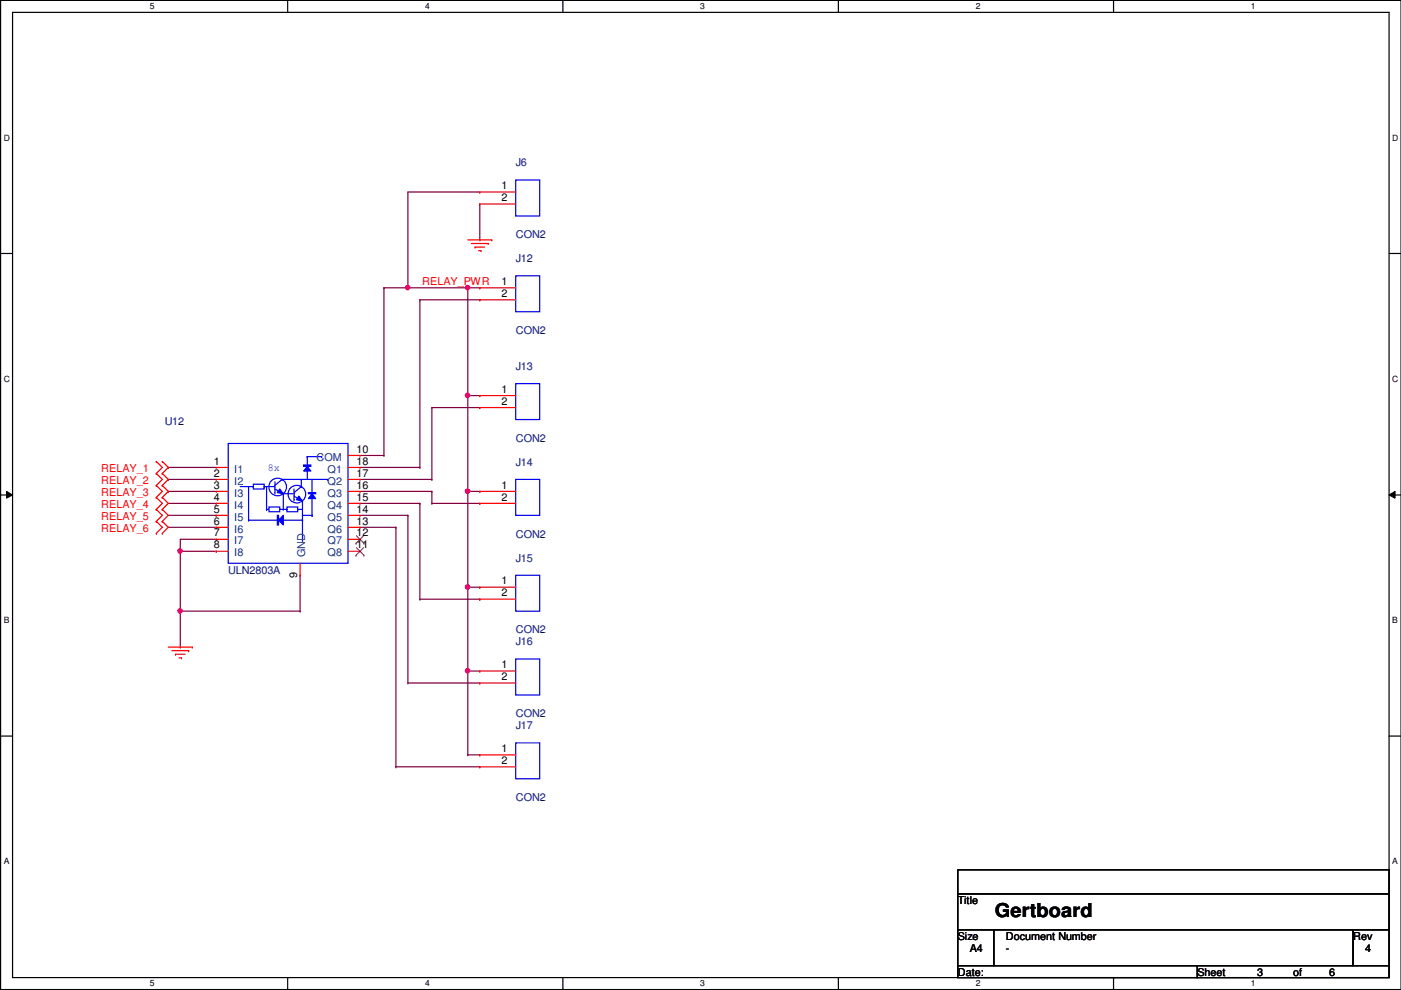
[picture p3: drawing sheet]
<svg xmlns="http://www.w3.org/2000/svg" width="297mm" height="210mm" viewBox="0 0 297 210" stroke-linecap="round" stroke-linejoin="round" font-family="sans-serif">
<path d="M.1 .1h296.9v209.8h-296.9zM2.7 2.6h291.8v204.7h-291.8z" fill="none" stroke="#000" stroke-width=".25"/>
<g fill="#fff">
<path d="M31.8 .3h1v2.1h-1z"/>
<path d="M31.8 207.6h1v2h-1z"/>
</g>
<path d="M61 .1v2.5M61 207.3v2.6" fill="none" stroke="#000" stroke-width=".25"/>
<g fill="#fff">
<path d="M90.1 .3h1v2.1h-1z"/>
<path d="M90.1 207.6h1v2h-1z"/>
</g>
<path d="M119.3 .1v2.5M119.3 207.3v2.6" fill="none" stroke="#000" stroke-width=".25"/>
<g fill="#fff">
<path d="M148.5 .3h1v2.1h-1z"/>
<path d="M148.5 207.6h1v2h-1z"/>
</g>
<path d="M177.8 .1v2.5M177.8 207.3v2.6" fill="none" stroke="#000" stroke-width=".25"/>
<g fill="#fff">
<path d="M206.9 .3h1v2.1h-1z"/>
<path d="M206.9 207.6h1v2h-1z"/>
</g>
<path d="M236.1 .1v2.5M236.1 207.3v2.6" fill="none" stroke="#000" stroke-width=".25"/>
<g fill="#fff">
<path d="M265.2 .3h1v2.1h-1z"/>
<path d="M265.2 207.6h1v2h-1z"/>
<path d="M.8 28.2h1.3v2h-1.3z"/>
<path d="M295.2 28.2h1.3v2h-1.3z"/>
<path d="M.8 79.3h1.3v2.1h-1.3z"/>
<path d="M295.2 79.3h1.3v2.1h-1.3z"/>
</g>
<path d="M.1 53.8h2.6M294.5 53.8h2.5" fill="none" stroke="#000" stroke-width=".25"/>
<g fill="#fff">
<path d="M.8 130.6h1.2v2h-1.2z"/>
<path d="M295.2 130.6h1.2v2h-1.2z"/>
</g>
<path d="M.1 105h2.6M294.5 105h2.5" fill="none" stroke="#000" stroke-width=".25"/>
<path d="M1.4 104.2l1.3 .8-1.3 .7zM294.5 105l1.3-.8v1.5z" fill="#000"/>
<path d="M1.4 104.2l1.3 .8-1.3 .7zM294.5 105l1.3-.8v1.5z" fill="none" stroke="#000" stroke-width=".21"/>
<g fill="#fff">
<path d="M.8 181.7h1.1v2h-1.1z"/>
<path d="M295.2 181.7h1.1v2h-1.1z"/>
</g>
<path d="M.1 156.1h2.6M294.5 156.1h2.5" fill="none" stroke="#000" stroke-width=".25"/>
<path d="M81.4 61h5.1M86.5 61h.1" fill="none" stroke="#800040" stroke-width=".25"/>
<circle cx="86.4" cy="61" r=".48" fill="#f0f"/>
<circle cx="86.4" cy="61" r=".48" fill="none" stroke="#f0f" stroke-width=".25"/>
<path d="M35.7 99.1h.1M35.7 99.1h10.1M35.7 104.2h.1M35.7 101.7h.1M35.7 109.3h10.1M35.7 106.8h10.1M35.7 104.2h10.1M35.7 101.7h10.1M38.2 116.9v12.7M45.8 109.3h.1M45.8 106.8h.1M38.2 129.6h.1" fill="none" stroke="#800040" stroke-width=".25"/>
<circle cx="38.2" cy="129.6" r=".48" fill="#f0f"/>
<circle cx="38.2" cy="129.6" r=".48" fill="none" stroke="#f0f" stroke-width=".25"/>
<path d="M99.2 61v22.9M99.2 83.9h.1" fill="none" stroke="#800040" stroke-width=".25"/>
<circle cx="99.1" cy="61" r=".48" fill="#f0f"/>
<circle cx="99.1" cy="61" r=".48" fill="none" stroke="#f0f" stroke-width=".25"/>
<circle cx="99.1" cy="83.9" r=".48" fill="#f0f"/>
<circle cx="99.1" cy="83.9" r=".48" fill="none" stroke="#f0f" stroke-width=".25"/>
<path d="M99.2 61h2.5M101.7 61h.1M101.7 83.9h.1M101.7 83.9h-2.5v40.6M99.2 104.2h.1M99.2 104.2h2.5M101.7 104.2h.1M99.2 124.5h.1" fill="none" stroke="#800040" stroke-width=".25"/>
<circle cx="99.1" cy="104.2" r=".48" fill="#f0f"/>
<circle cx="99.1" cy="104.2" r=".48" fill="none" stroke="#f0f" stroke-width=".25"/>
<circle cx="99.1" cy="124.5" r=".48" fill="#f0f"/>
<circle cx="99.1" cy="124.5" r=".48" fill="none" stroke="#f0f" stroke-width=".25"/>
<path d="M101.7 124.5h.1M101.7 124.5h-2.5v35.6M99.2 142.3h.1M99.2 142.3h2.5M101.7 142.3h.1M99.2 160.1h.1" fill="none" stroke="#800040" stroke-width=".25"/>
<circle cx="99.1" cy="142.3" r=".48" fill="#f0f"/>
<circle cx="99.1" cy="142.3" r=".48" fill="none" stroke="#f0f" stroke-width=".25"/>
<g fill="none" stroke="#800040" stroke-width=".25">
<path d="M101.7 40.7h.1M101.7 40.7h-15.2v20.3M86.5 61h.1M86.5 61h12.7M89 63.6h.1M89 63.6v35.5M89 63.6h12.7M99.2 61h.1M101.7 63.6h.1M76.3 99.1h12.7M89 99.1h.1M91.6 86.4h.1"/>
<path d="M91.6 86.4v15.3M91.6 86.4h10.1M101.7 86.4h.1M38.2 116.9h7.6M45.8 116.9h.1M76.3 101.7h15.3M76.3 104.2h15.3M76.3 106.8h12.7M76.3 109.3h10.2M76.3 111.8h7.6M83.9 111.8h.1M83.9 111.8v50.8"/>
<path d="M86.5 109.3h.1M86.5 109.3v35.6M89 106.8h.1M89 106.8v20.3M91.6 101.7h.1M91.6 104.2h.1M91.6 106.8h.1M91.6 104.2v2.6M91.6 106.8h10.1M101.7 106.8h.1M89 127.1h.1M89 127.1h12.7"/>
<path d="M101.7 127.1h.1M86.5 144.9h.1M86.5 144.9h15.2M101.7 144.9h.1M83.9 162.6h.1M83.9 162.6h17.8M99.2 160.1h2.5M101.7 160.1h.1M101.7 162.6h.1"/>
</g>
<circle cx="38.2" cy="116.9" r=".48" fill="#f0f"/>
<circle cx="38.2" cy="116.9" r=".48" fill="none" stroke="#f0f" stroke-width=".25"/>
<g fill="none" stroke="#800040" stroke-width=".25">
<path d="M101.7 50.9h.1M101.7 43.3v7.6M81.4 61h.1M81.4 61v35.6M76.3 96.6h5.1M81.4 96.6h.1M35.7 111.8h10.1M38.2 116.9h.1M45.8 111.8h.1M45.8 114.4h.1M45.8 114.4h-7.6v2.5M38.2 137.2h.1"/>
<path d="M63.6 129.6h.1M63.6 122h.1M63.6 129.6h-25.4v7.6M63.6 122v7.6"/>
</g>
<g fill="none" stroke="#f00" stroke-width=".25">
<path d="M99.2 50.9h5.1M99.9 51.6h3.6M100.7 52.4h.1M100.7 52.4h2M101.5 53.2h.5M102 53.2h.1M103.5 51.6h.1M104.3 50.9h.1M33.1 97.9h.1M33.1 97.9l1.3 1.2-1.3 1.3M34.4 97.9h.1M34.4 97.9l1.3 1.2-1.3 1.3"/>
<path d="M33.1 113.1h.1M33.1 110.6h.1M33.1 108h.1M33.1 105.5h.1M33.1 103h.1M33.1 100.4h.1M33.1 110.6l1.3 1.2-1.3 1.3M33.1 105.5l1.3 1.3-1.3 1.2M33.1 100.4l1.3 1.3-1.3 1.3M33.1 108l1.3 1.3-1.3 1.3M33.1 103l1.3 1.2-1.3 1.3M34.4 110.6h.1"/>
<path d="M34.4 113.1h.1M34.4 105.5h.1M34.4 108h.1M34.4 100.4h.1M34.4 103h.1M34.4 110.6l1.3 1.2-1.3 1.3M34.4 105.5l1.3 1.3-1.3 1.2M34.4 100.4l1.3 1.3-1.3 1.3M34.4 108l1.3 1.3-1.3 1.3M34.4 103l1.3 1.2-1.3 1.3M35.7 137.2h5.1M36.4 138h3.6"/>
<path d="M37.2 138.8h.1M37.2 138.8h2M38 139.5h.5M38.5 139.5h.1M40 138h.1M40.8 137.2h.1"/>
</g>
<path d="M203.1 184.5h91.4v5.1h-91.4zM203.1 189.6h91.4v7.6h-91.4zM203.1 197.2h7.6v7.6h-7.6zM210.7 197.2h76.2v7.6h-76.2zM286.9 197.2h7.6v7.6h-7.6zM203.1 204.8h50.8v2.5h-50.8zM253.9 204.8h40.6v2.5h-40.6z" fill="none" stroke="#000" stroke-width=".25"/>
<g fill="none" stroke="#00f" stroke-width=".25">
<path d="M60.1 104.7h.1M60.1 104.7h2.3M62.4 106h.1M62.4 103.7v2.3M62.4 105.2l1.7 1.1M63.9 103.2h.1M63.9 103.2l-1.5 1.3M64.1 106.3h.1"/>
<circle cx="62.9" cy="104.8" r="1.88"/>
</g>
<path d="M63.4 105.2l.7 1.1-1.2-.3z" fill="#00f"/>
<g fill="none" stroke="#00f" stroke-width=".25">
<path d="M58.3 104.5h.1M58.3 102.2v2.3M58.3 103.7l1.8 1M59.8 101.7h.1M59.8 101.7l-1.5 1.3M60.1 104.7h.1M63.4 105.2l.7 1.1-1.2-.3z"/>
<circle cx="58.9" cy="103.3" r="1.88"/>
</g>
<path d="M59.3 103.7l.8 1-1.3-.2z" fill="#00f"/>
<g fill="none" stroke="#00f" stroke-width=".25">
<path d="M53.7 102.7h2.3v1h-2.3zM56 103.2h.1M56 103.2h2.3M56.5 108h.1M56.5 108h.5M56.5 103.2v4.8M57 107.5h2.3v1h-2.3zM59.3 103.7l.8 1-1.3-.2zM59.3 108h1.5M60.1 108h.1M60.1 104.7v3.3M60.8 107.5h2.3v1h-2.3z"/>
<path d="M60.8 108h.1M63.1 108h.1M63.1 108h1M64.1 114.6h.1M64.1 106.3v8.3"/>
</g>
<path d="M59.1 110.3l1-1v2z" fill="#00f"/>
<g fill="none" stroke="#00f" stroke-width=".25">
<path d="M50.9 103.2h2.8M52.7 110.3h.1M52.7 110.3h6.1M52.7 103.2v7.1M53.7 103.2h.1M58.8 109.3h.3v2h-.3zM58.8 110.3h.1M58.9 109.3v2M59.1 110.3l1-1v2zM59.8 101.7h9.7M60.1 110.3h4M63.9 101.7h.1"/>
<path d="M63.9 101.7v1.5M64.1 110.3h.1M69.5 101.7h.1"/>
</g>
<path d="M66.2 104.7l.7 1h-1.5z" fill="#00f"/>
<path d="M66.2 104.7l.7 1h-1.5z" fill="none" stroke="#00f" stroke-width=".25"/>
<path d="M65.4 104.5h1.5v.2h-1.5z" fill-rule="evenodd" fill="#00f"/>
<path d="M64.1 109.3h2.1M65.4 104.5h1.5v.2h-1.5zM66.2 109.3h.1M66.2 101.7v7.6" fill="none" stroke="#00f" stroke-width=".25"/>
<path d="M65.1 98.9l.8 1h-1.5z" fill="#00f"/>
<path d="M65.1 98.9l.8 1h-1.5z" fill="none" stroke="#00f" stroke-width=".25"/>
<path d="M64.4 98.6h1.5v.3h-1.5z" fill-rule="evenodd" fill="#00f"/>
<g fill="none" stroke="#00f" stroke-width=".25">
<path d="M109.3 38.2h5.1v7.6h-5.1zM109.3 58.5h5.1v7.6h-5.1zM48.4 94.1h25.4v25.4h-25.4zM64.4 98.6h1.5v.3h-1.5zM65.1 96.9h.1M65.1 96.9v4.8M65.1 96.9h3.1M68.2 96.9h.1M109.3 81.4h5.1v7.6h-5.1zM109.3 101.7h5.1v7.6h-5.1zM109.3 122h5.1v7.6h-5.1zM109.3 139.8h5.1v7.6h-5.1z"/>
<path d="M109.3 157.6h5.1v7.6h-5.1z"/>
</g>
<g fill="none" stroke="#f00" stroke-width=".25">
<path d="M101.7 40.7h.1M101.7 43.3h.1M101.7 40.7h7.6M101.7 43.3h7.6M101.7 61h.1M101.7 63.6h.1M101.7 61h7.6M101.7 63.6h7.6M45.8 99.1h.1M45.8 99.1h2.6M73.8 99.1h2.5M73.8 96.6h2.5"/>
<path d="M76.3 99.1h.1M76.3 96.6h.1M101.7 83.9h.1M101.7 86.4h.1M101.7 83.9h7.6M101.7 86.4h7.6M45.8 101.7h.1M45.8 104.2h.1M45.8 106.8h.1M45.8 109.3h.1M45.8 111.8h.1M45.8 114.4h.1"/>
<path d="M45.8 116.9h.1M45.8 101.7h2.6M45.8 104.2h2.6M45.8 106.8h2.6M45.8 109.3h2.6M45.8 111.8h2.6M45.8 114.4h2.6M45.8 116.9h2.6M63.6 119.5v2.5M73.8 101.7h2.5M73.8 104.2h2.5M73.8 106.8h2.5"/>
<path d="M73.8 109.3h2.5M73.8 111.8h2.5M73.8 114.4h2.5M73.8 116.9h2.5M76.3 101.7h.1M76.3 104.2h.1M76.3 106.8h.1M76.3 109.3h.1M76.3 111.8h.1M76.3 114.4h.1M76.3 116.9h.1M101.7 104.2h.1"/>
<path d="M101.7 106.8h.1M101.7 104.2h7.6M101.7 106.8h7.6M63.6 122h.1M101.7 124.5h.1M101.7 127.1h.1M101.7 124.5h7.6M101.7 127.1h7.6M101.7 142.3h.1M101.7 144.9h.1M101.7 142.3h7.6M101.7 144.9h7.6"/>
<path d="M101.7 160.1h.1M101.7 162.6h.1M101.7 160.1h7.6M101.7 162.6h7.6"/>
</g>
<path d="M75.5 115.2h.1M75.5 117.8h.1M75.6 113.6l1.6 1.6M75.6 116.2l1.6 1.6M77.1 113.6l-1.6 1.6M77.1 116.2l-1.6 1.6M77.2 115.2h.1M77.2 117.8h.1" fill="none" stroke="#804000" stroke-width=".21"/>
<circle cx="86.4" cy="61" r=".48" fill="#f0f"/>
<circle cx="86.4" cy="61" r=".48" fill="none" stroke="#f0f" stroke-width=".25"/>
<circle cx="38.2" cy="129.6" r=".48" fill="#f0f"/>
<circle cx="38.2" cy="129.6" r=".48" fill="none" stroke="#f0f" stroke-width=".25"/>
<circle cx="99.1" cy="61" r=".48" fill="#f0f"/>
<circle cx="99.1" cy="61" r=".48" fill="none" stroke="#f0f" stroke-width=".25"/>
<circle cx="99.1" cy="83.9" r=".48" fill="#f0f"/>
<circle cx="99.1" cy="83.9" r=".48" fill="none" stroke="#f0f" stroke-width=".25"/>
<circle cx="99.1" cy="104.2" r=".48" fill="#f0f"/>
<circle cx="99.1" cy="104.2" r=".48" fill="none" stroke="#f0f" stroke-width=".25"/>
<circle cx="99.1" cy="124.5" r=".48" fill="#f0f"/>
<circle cx="99.1" cy="124.5" r=".48" fill="none" stroke="#f0f" stroke-width=".25"/>
<circle cx="99.1" cy="142.3" r=".48" fill="#f0f"/>
<circle cx="99.1" cy="142.3" r=".48" fill="none" stroke="#f0f" stroke-width=".25"/>
<circle cx="38.2" cy="116.9" r=".48" fill="#f0f"/>
<circle cx="38.2" cy="116.9" r=".48" fill="none" stroke="#f0f" stroke-width=".25"/>
<text font-size="4.1" x="210.9" y="194.4">Gertboard</text>
<g font-size="2.3" fill="#000080">
<text x="109.3" y="35.3">J6</text>
<text x="109.3" y="50.5">CON2</text>
<text x="109.3" y="55.6">J12</text>
<text x="109.3" y="70.9">CON2</text>
<text x="109.3" y="78.5">J13</text>
<text x="34.9" y="90.2">U12</text>
<text x="109.3" y="93.7">CON2</text>
<text x="109.3" y="98.8">J14</text>
<text x="109.3" y="114">CON2</text>
<text x="109.3" y="119.1">J15</text>
<text x="48.4" y="121.7">ULN2803A</text>
<text x="109.3" y="134.4">CON2</text>
<text x="109.3" y="136.9">J16</text>
<text x="109.3" y="152.1">CON2</text>
<text x="109.3" y="154.7">J17</text>
<text x="109.3" y="169.9">CON2</text>
</g>
<g font-size="2.3">
<text x="106.3" y="40.1">1</text>
<text x="106.3" y="42.7">2</text>
<text x="106.3" y="60.5">1</text>
<text x="106.3" y="63">2</text>
<text x="106.3" y="83.3">1</text>
<text x="106.3" y="85.9">2</text>
<text x="45.3" y="98.6">1</text>
<text x="45.3" y="101.1">2</text>
<text x="75.6" y="98.6">18</text>
<text x="75.6" y="101.1">17</text>
<text x="75.6" y="96">10</text>
<text x="45.3" y="103.6">3</text>
<text x="45.3" y="106.2">4</text>
<text x="75.6" y="103.6">16</text>
<text x="75.6" y="106.2">15</text>
<text x="106.3" y="103.6">1</text>
<text x="106.3" y="106.2">2</text>
<text x="45.3" y="108.7">5</text>
<text x="45.3" y="111.3">6</text>
<text x="45.3" y="113.8">7</text>
<text x="75.6" y="108.7">14</text>
<text x="75.6" y="111.3">13</text>
<text x="75.6" y="113.8">12</text>
<text x="45.3" y="116.3">8</text>
<text x="75.6" y="116.3">11</text>
<text x="63" y="122.5" transform="rotate(-90 63 122.5)">9</text>
<text x="106.3" y="124">1</text>
<text x="106.3" y="126.5">2</text>
<text x="106.3" y="141.7">1</text>
<text x="106.3" y="144.3">2</text>
<text x="106.3" y="159.5">1</text>
<text x="106.3" y="162.1">2</text>
<text x="203.1" y="191.8">Title</text>
<text x="203.1" y="199.4">Size</text>
<text x="205.6" y="201.9">A4</text>
<text x="213.2" y="199.4">Document Number</text>
<text x="213.2" y="201.9">-</text>
<text x="286.9" y="199.4">Rev</text>
<text x="289.4" y="201.9">4</text>
<text x="203.1" y="207">Date:</text>
<text x="253.9" y="207">Sheet</text>
<text x="266.6" y="207">3</text>
<text x="274.2" y="207">of</text>
<text x="281.8" y="207">6</text>
</g>
<g font-size="2.3" fill="#f00">
<text x="89.5" y="60.5">RELAY_PWR</text>
<text x="21.5" y="100.1">RELAY_1</text>
<text x="21.5" y="107.7">RELAY_4</text>
<text x="21.5" y="102.6">RELAY_2</text>
<text x="21.5" y="105.2">RELAY_3</text>
<text x="21.5" y="112.8">RELAY_6</text>
<text x="21.5" y="110.2">RELAY_5</text>
</g>
<g font-size="2.3" fill="#004080">
<text x="49.7" y="100.2">I1</text>
<text x="67.1" y="97.7">COM</text>
<text x="69.5" y="100.2">Q1</text>
<text x="49.7" y="102.8">I2</text>
<text x="49.7" y="105.3">I3</text>
<text x="49.7" y="107.9">I4</text>
<text x="69.5" y="102.8">Q2</text>
<text x="69.5" y="105.3">Q3</text>
<text x="69.5" y="107.9">Q4</text>
<text x="49.7" y="110.4">I5</text>
<text x="49.7" y="112.9">I6</text>
<text x="69.5" y="110.4">Q5</text>
<text x="69.5" y="112.9">Q6</text>
<text x="49.7" y="115.5">I7</text>
<text x="49.7" y="118">I8</text>
<text x="64.7" y="118.2" transform="rotate(-90 64.7 118.2)">GND</text>
<text x="69.5" y="115.5">Q7</text>
<text x="69.5" y="118">Q8</text>
</g>
<text font-size="2.3" fill="#00f" x="56.8" y="99.8">8x</text>
<g font-size="1.8">
<text x="31.8" y="1.9">5</text>
<text x="90.1" y="1.9">4</text>
<text x="148.5" y="1.9">3</text>
<text x="206.9" y="1.9">2</text>
<text x="265.2" y="1.9">1</text>
<text x=".8" y="29.8">D</text>
<text x="295.2" y="29.8">D</text>
<text x=".8" y="80.9">C</text>
<text x="295.2" y="80.9">C</text>
<text x=".8" y="132.2">B</text>
<text x="295.2" y="132.2">B</text>
<text x=".8" y="183.3">A</text>
<text x="295.2" y="183.3">A</text>
<text x="31.8" y="209.2">5</text>
<text x="90.1" y="209.2">4</text>
<text x="148.5" y="209.2">3</text>
<text x="206.9" y="209.2">2</text>
<text x="265.2" y="209.2">1</text>
</g>
</svg>
